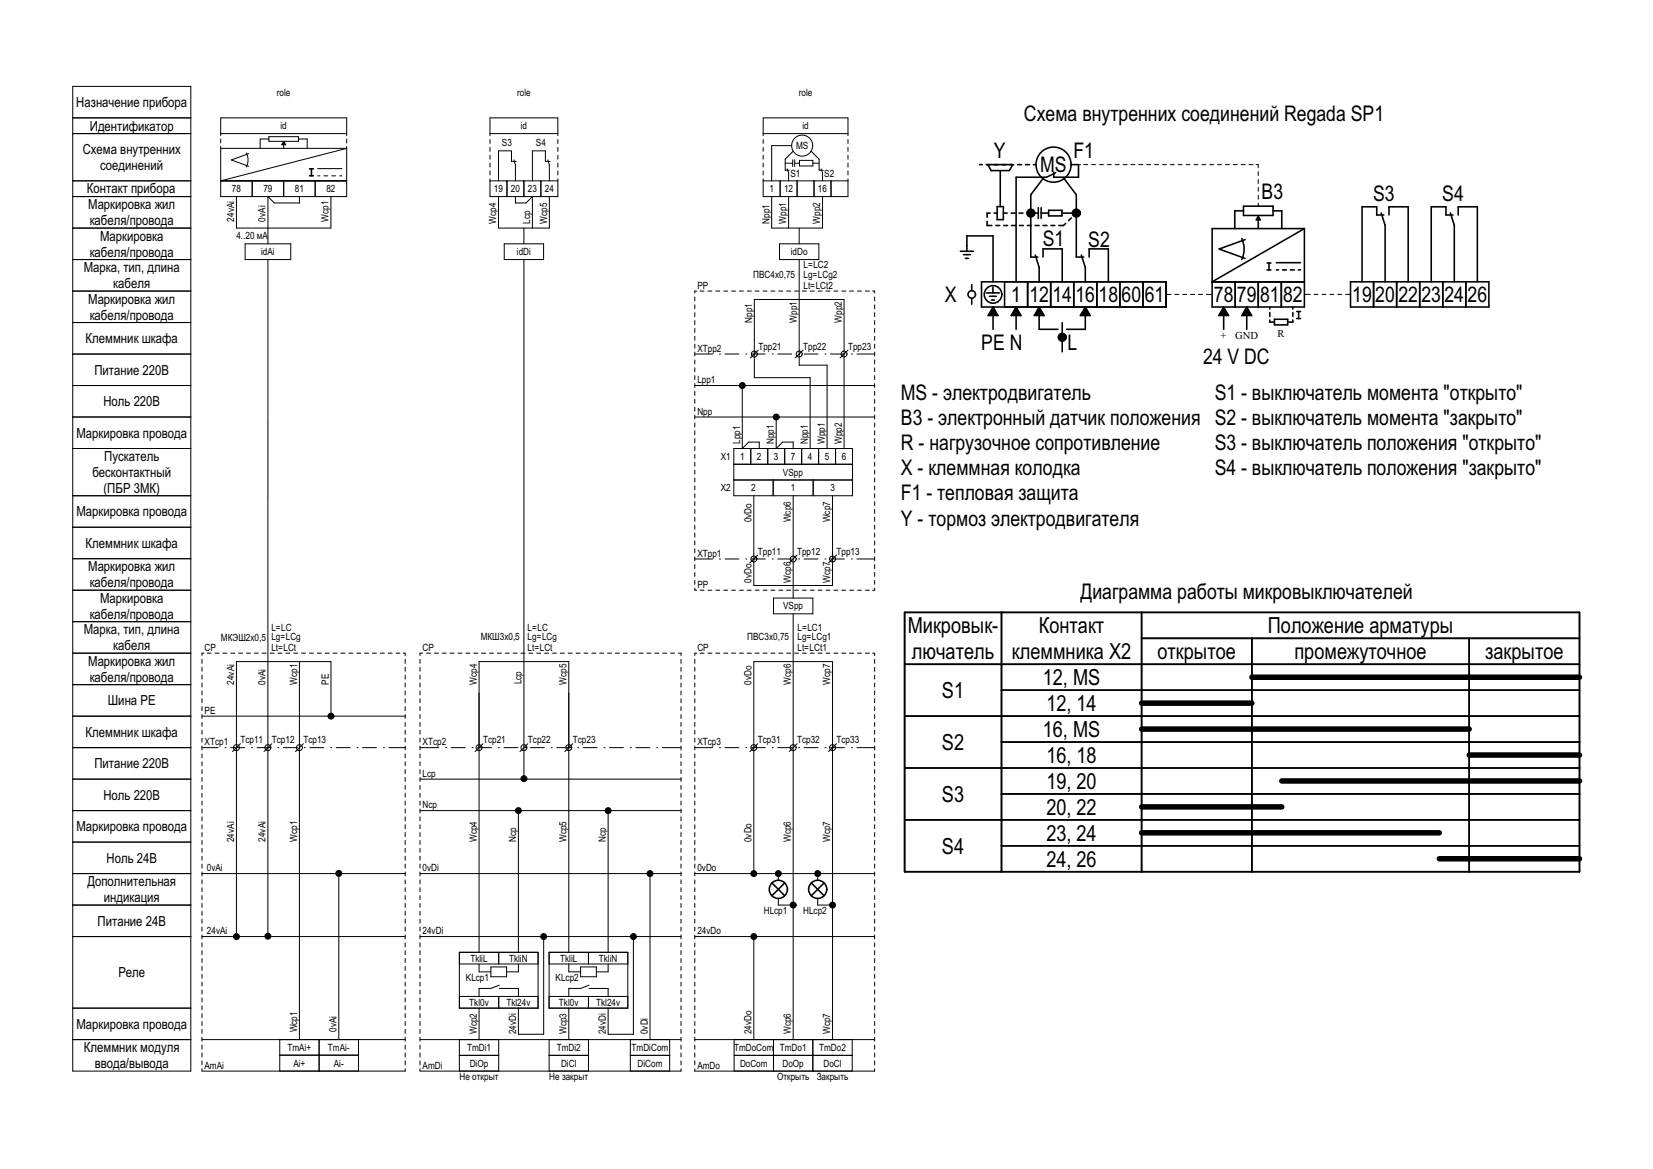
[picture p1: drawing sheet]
<svg xmlns="http://www.w3.org/2000/svg" width="420mm" height="297mm" viewBox="0 0 420 297" stroke-linecap="round" stroke-linejoin="round" font-family="sans-serif">
<!-- layer: cp_static_do -->
<g fill="none" stroke="#000" stroke-width=".25">
<path d="M176.5 167.5v1M176.5 169.5v1M176.5 171.5v1M176.5 173.5v1M176.5 175.5v1M176.5 177.5v1M176.5 179.5v1M177 165.9h-.5v.6M177.9 165.9h1M179.9 165.9h1M181.9 165.9h1M183.9 165.9h1"/>
<path d="M185.9 165.9h1M187.9 165.9h1M189.9 165.9h1M191.9 165.9h1M193.9 165.9h1M195.9 165.9h1M197.9 165.9h1M199.9 165.9h1M201.5 168.1v96M201.9 165.9h1M203.9 165.9h1M205.9 165.9h1"/>
<path d="M207.9 165.9h1M209.9 165.9h1M211.9 165.9h1M213.9 165.9h1M215.9 165.9h1M217.9 165.9h1M219.9 165.9h1M221.7 165.9h.5v.6M222.2 167.5v1M222.2 169.5v1M222.2 171.5v1M222.2 173.5v1"/>
<path d="M222.2 175.5v1M222.2 177.5v1M222.2 179.5v1M176.5 189.9h4.5M176.5 181.5v1M176.5 183.5v1M176.5 185.5v1M176.5 187.5v1M176.5 189.5v1M176.5 191.5v1M176.5 193.5v1M176.5 195.5v1"/>
<path d="M176.5 197.5v1M176.5 199.5v1M182.8 189.9h.1M184.2 189.9h3.5M189.5 189.9h.1M190.9 189.9h3.5M192.5 188.9l-2 2M196.2 189.9h.1M197.6 189.9h3.5M202.5 188.9l-2 2M202.9 189.9h.1M204.3 189.9h3.5"/>
<path d="M209.6 189.9h.1M211 189.9h3.5M212.5 188.9l-2 2M216.3 189.9h.1M217.7 189.9h4.5M222.2 181.5v1M222.2 183.5v1M222.2 185.5v1M222.2 187.5v1M222.2 189.5v1M222.2 191.5v1M222.2 193.5v1"/>
<path d="M222.2 195.5v1M222.2 197.5v1M222.2 199.5v1M176.5 201.5v1M176.5 203.5v1M176.5 205.5v1M176.5 207.5v1M176.5 209.5v1M176.5 211.5v1M176.5 213.5v1M176.5 215.5v1M176.5 217.5v1"/>
<path d="M176.5 219.5v1M222.2 201.5v1M222.2 203.5v1M222.2 205.5v1M222.2 207.5v1M222.2 209.5v1M222.2 211.5v1M222.2 213.5v1M222.2 215.5v1M222.2 217.5v1M222.2 219.5v1M176.5 237.9h45.7"/>
<path d="M176.5 221.9h45.7M176.5 221.5v1M176.5 223.5v1M176.5 225.5v1M176.5 227.5v1M176.5 229.5v1M176.5 231.5v1M176.5 233.5v1M176.5 235.5v1M176.5 237.5v1M176.5 239.5v1M191.5 221.2v-53.1h20v96"/>
<path d="M191.5 238.7v25.4M197.8 222.7v.9M197.8 228.3v1.6h3M207.8 228.3v1.6h3M207.8 222.7v.9M222.2 221.5v1M222.2 223.5v1M222.2 225.5v1M222.2 227.5v1M222.2 229.5v1M222.2 231.5v1M222.2 233.5v1"/>
<path d="M222.2 235.5v1M222.2 237.5v1M222.2 239.5v1M176.5 241.5v1M176.5 243.5v1M176.5 245.5v1M176.5 247.5v1M176.5 249.5v1M176.5 251.5v1M176.5 253.5v1M176.5 255.5v1M176.5 257.5v1"/>
<path d="M176.5 259.5v1M222.2 241.5v1M222.2 243.5v1M222.2 245.5v1M222.2 247.5v1M222.2 249.5v1M222.2 251.5v1M222.2 253.5v1M222.2 255.5v1M222.2 257.5v1M222.2 259.5v1M176.5 271.5v.6h45.7v-.6"/>
<path d="M176.5 264.1h45.7M176.5 261.5v1M176.5 263.5v1M176.5 265.5v1M176.5 267.5v1M176.5 269.5v1M186.5 268.1h30M186.5 264.1v8M196.5 264.1v8M206.5 264.1v8M216.5 264.1v8M222.2 261.5v1"/>
<path d="M222.2 263.5v1M222.2 265.5v1M222.2 267.5v1M222.2 269.5v1"/>
<circle cx="191.5" cy="189.9" r=".75"/>
<circle cx="201.5" cy="189.9" r=".75"/>
<circle cx="211.5" cy="189.9" r=".75"/>
<circle cx="191.5" cy="237.9" r=".75"/>
<circle cx="191.5" cy="221.9" r=".75"/>
<circle cx="197.8" cy="221.9" r=".75"/>
<circle cx="201.5" cy="229.9" r=".75"/>
<circle cx="207.8" cy="221.9" r=".75"/>
<circle cx="211.5" cy="229.9" r=".75"/>
</g>
<!-- layer: cp_names -->
<path d="M18.5 165.9h30v106.2h-30zM18.5 173.9h30M18.5 189.9h30M18.5 181.9h30M18.5 197.9h30M18.5 213.9h30M18.5 205.9h30M18.5 221.9h30M18.5 237.9h30M18.5 229.9h30M18.5 256.1h30M18.5 264.1h30" fill="none" stroke="#000" stroke-width=".25"/>
<!-- layer: id_names -->
<g fill="none" stroke="#000" stroke-width=".25">
<path d="M18.5 21.9h30v144h-30zM18.5 29.9h30M18.5 33.9h30M18.5 57.9h30M18.5 49.9h30M18.5 45.9h30M18.5 73.9h30M18.5 65.9h30M18.5 97.9h30M18.5 89.9h30M18.5 81.9h30M18.5 113.9h30"/>
<path d="M18.5 105.9h30M18.5 133.9h30M18.5 125.9h30M18.5 157.9h30M18.5 149.9h30M18.5 141.9h30"/>
</g>
<!-- layer: id_static_do -->
<g fill="none" stroke="#000" stroke-width=".25">
<path d="M193.9 34.5v-4.6h21.6v4.6M193.9 35.4v1M193.9 37.4v1M193.9 39.4v1M193.9 33.9h21.6M201.1 37h-5v8.9M201.5 38.4l-2 2v2.8h1M206.1 38.4l2 2v2.8h1.1M215.5 35.4v1M215.5 37.4v1M215.5 39.4v1M193.9 45.4v4.5h21.6v-4.5"/>
<path d="M193.9 45.9h21.6M193.9 41.4v1M193.9 43.4v1M196.1 49.9v8h12.9v-8M198.2 45.9v4M199.5 41.5h1.9M200 42.9l.4 1v2M200.4 49.9v8M201.4 40.6v1.7M201.9 41.5h1.2M201.9 40.6v1.7M202.5 45.9v4"/>
<path d="M203.1 57.9v4M203.1 40.7h3.4v1.5h-3.4zM206.5 41.5h1.6M206.8 45.9v4M208.6 42.9l.4 1v2M211.1 45.9v4M215.5 41.4v1M215.5 43.4v1M176.5 75.4v1M176.5 77.4v1M176.5 79.4v1M177 73.9h-.5v.6"/>
<path d="M177.9 73.9h1M179.9 73.9h1M181.9 73.9h1M183.9 73.9h1M185.9 73.9h1M187.9 73.9h1M189.9 73.9h1M191.9 73.9h1M193.9 73.9h1M195.9 73.9h1M197.9 73.9h1M198.1 61.9h10v4h-10z"/>
<path d="M199.9 73.9h1M201.9 73.9h1M203.1 65.9v26.9h7.1v21.1M203.9 73.9h1M205.9 73.9h1M207.9 73.9h1M209.9 73.9h1M211.9 73.9h1M213.9 73.9h1M215.9 73.9h1M217.9 73.9h1M219.9 73.9h1"/>
<path d="M221.7 73.9h.5v.6M222.2 75.4v1M222.2 77.4v1M222.2 79.4v1M176.5 97.9h45.7M176.5 89.9h4.5M176.5 81.4v1M176.5 83.4v1M176.5 85.4v1M176.5 87.4v1M176.5 89.4v1M176.5 91.4v1"/>
<path d="M176.5 93.4v1M176.5 95.4v1M176.5 97.4v1M176.5 99.4v1M182.8 89.9h.1M184.2 89.9h3.5M188.6 98.7v15.2l1.6-1.6h2.7v1.6M189.5 89.9h.1M190.9 89.9h3.5M192.7 88.9l-2 2M196.2 89.9h.1M197.6 89.9h3.5"/>
<path d="M202.9 89.9h.1M204.1 88.9l-2 2M204.3 89.9h3.5M209.6 89.9h.1M211 89.9h3.5M215.5 88.9l-2 2M216.3 89.9h.1M217.7 89.9h4.5M222.2 81.4v1M222.2 83.4v1M222.2 85.4v1M222.2 87.4v1"/>
<path d="M222.2 89.4v1M222.2 91.4v1M222.2 93.4v1M222.2 95.4v1M222.2 97.4v1M222.2 99.4v1M176.5 105.9h45.7M176.5 101.4v1M176.5 103.4v1M176.5 105.4v1M176.5 107.4v1M176.5 109.4v1"/>
<path d="M176.5 111.4v1M176.5 113.4v1M176.5 115.4v1M176.5 117.4v1M176.5 119.4v1M186.5 113.9h30.1v12h-30.1zM186.5 117.9h30.1M190.8 113.9v4M195.1 113.9v4M197.2 106.7v7.2l1.6-1.6h2.7v1.6M199.4 113.9v4M203.7 113.9v4"/>
<path d="M205.8 113.9v-18h-14.1v-19.8h22.8v37.8M208 113.9v4M212.3 113.9v4M222.2 101.4v1M222.2 103.4v1M222.2 105.4v1M222.2 107.4v1M222.2 109.4v1M222.2 111.4v1M222.2 113.4v1M222.2 115.4v1M222.2 117.4v1"/>
<path d="M222.2 119.4v1M176.5 121.4v1M176.5 123.4v1M176.5 125.4v1M176.5 127.4v1M176.5 129.4v1M176.5 131.4v1M176.5 133.4v1M176.5 135.4v1M176.5 137.4v1M176.5 139.4v1M186.5 121.9h30.1"/>
<path d="M191.5 125.9v22.9h20v-22.9M196.5 121.9v4M201.5 125.9v26M206.6 121.9v4M222.2 121.4v1M222.2 123.4v1M222.2 125.4v1M222.2 127.4v1M222.2 129.4v1M222.2 131.4v1M222.2 133.4v1M222.2 135.4v1"/>
<path d="M222.2 137.4v1M222.2 139.4v1M176.5 142h4.5M176.5 149.4v.5h.5M176.5 141.4v1M176.5 143.4v1M176.5 145.4v1M176.5 147.4v1M177.9 149.9h1M179.9 149.9h1M181.9 149.9h1M182.8 142h.1"/>
<path d="M183.9 149.9h1M184.2 142h3.5M185.9 149.9h1M187.9 149.9h1M189.5 142h.1M189.9 149.9h1M190.9 142h3.5M191.9 149.9h1M192.5 141l-2 2M193.9 149.9h1M195.9 149.9h1M196.2 142h.1"/>
<path d="M196.5 151.9h10v4h-10zM197.6 142h3.5M197.9 149.9h1M199.9 149.9h1M201.5 155.9v12.2M201.9 149.9h1M202.5 141l-2 2M202.9 142h.1M203.9 149.9h1M204.3 142h3.5M205.9 149.9h1M207.9 149.9h1"/>
<path d="M209.6 142h.1M209.9 149.9h1M211 142h3.5M211.9 149.9h1M212.5 141l-2 2M213.9 149.9h1M215.9 149.9h1M216.3 142h.1M217.7 142h4.5M217.9 149.9h1M219.9 149.9h1M222.2 149.4v.5h-.5"/>
<path d="M222.2 141.4v1M222.2 143.4v1M222.2 145.4v1M222.2 147.4v1"/>
<circle cx="203.8" cy="37" r="2.67"/>
<circle cx="188.6" cy="97.9" r=".75"/>
<circle cx="191.7" cy="89.9" r=".75"/>
<circle cx="203.1" cy="89.9" r=".75"/>
<circle cx="214.5" cy="89.9" r=".75"/>
<circle cx="197.2" cy="105.9" r=".75"/>
<circle cx="191.5" cy="142" r=".75"/>
<circle cx="201.5" cy="142" r=".75"/>
<circle cx="211.5" cy="142" r=".75"/>
</g>
<!-- layer: cp_static_ai -->
<g fill="none" stroke="#000" stroke-width=".25">
<path d="M51.3 167.5v1M51.3 169.5v1M51.3 171.5v1M51.3 173.5v1M51.3 175.5v1M51.3 177.5v1M51.3 179.5v1M51.8 165.9h-.5v.6M52.6 165.9h1M54.6 165.9h1M56.6 165.9h1M58.6 165.9h1"/>
<path d="M60.6 165.9h1M62.6 165.9h1M64.6 165.9h1M66.6 165.9h1M68.1 168.1v69M68.6 165.9h1M70.6 165.9h1M72.6 165.9h1M74.6 165.9h1M76.1 168.1v96M76.6 165.9h1M78.6 165.9h1"/>
<path d="M80.6 165.9h1M82.6 165.9h1M84.6 165.9h1M86.6 165.9h1M88.6 165.9h1M90.6 165.9h1M92.6 165.9h1M94.6 165.9h1M96.6 165.9h1M98.6 165.9h1M100.6 165.9h1M102.4 165.9h.5v.6"/>
<path d="M102.9 167.5v1M102.9 169.5v1M102.9 171.5v1M102.9 173.5v1M102.9 175.5v1M102.9 177.5v1M102.9 179.5v1M51.3 189.9h4.1M51.3 181.9h51.6M51.3 181.5v1M51.3 183.5v1M51.3 185.5v1"/>
<path d="M51.3 187.5v1M51.3 189.5v1M51.3 191.5v1M51.3 193.5v1M51.3 195.5v1M51.3 197.5v1M51.3 199.5v1M57.2 189.9h.1M58.6 189.9h3.5M60.1 190v47.2M61.1 188.9l-2 2M63.9 189.9h.1"/>
<path d="M65.3 189.9h3.5M69.1 188.9l-2 2M70.6 189.9h.1M72 189.9h3.5M77.1 188.9l-2 2M77.3 189.9h.1M78.7 189.9h3.5M84 189.9h.1M84.1 181.2v-13.1h-24v21.8M85.4 189.9h3.6M90.7 189.9h.1M92.1 189.9h3.6"/>
<path d="M97.4 189.9h.1M98.8 189.9h4.1M102.9 181.5v1M102.9 183.5v1M102.9 185.5v1M102.9 187.5v1M102.9 189.5v1M102.9 191.5v1M102.9 193.5v1M102.9 195.5v1M102.9 197.5v1M102.9 199.5v1"/>
<path d="M51.3 201.5v1M51.3 203.5v1M51.3 205.5v1M51.3 207.5v1M51.3 209.5v1M51.3 211.5v1M51.3 213.5v1M51.3 215.5v1M51.3 217.5v1M51.3 219.5v1M102.9 201.5v1M102.9 203.5v1"/>
<path d="M102.9 205.5v1M102.9 207.5v1M102.9 209.5v1M102.9 211.5v1M102.9 213.5v1M102.9 215.5v1M102.9 217.5v1M102.9 219.5v1M51.3 237.9h51.6M51.3 221.9h51.6M51.3 221.5v1M51.3 223.5v1"/>
<path d="M51.3 225.5v1M51.3 227.5v1M51.3 229.5v1M51.3 231.5v1M51.3 233.5v1M51.3 235.5v1M51.3 237.5v1M51.3 239.5v1M86.1 222.7v41.4M102.9 221.5v1M102.9 223.5v1M102.9 225.5v1"/>
<path d="M102.9 227.5v1M102.9 229.5v1M102.9 231.5v1M102.9 233.5v1M102.9 235.5v1M102.9 237.5v1M102.9 239.5v1M51.3 241.5v1M51.3 243.5v1M51.3 245.5v1M51.3 247.5v1M51.3 249.5v1"/>
<path d="M51.3 251.5v1M51.3 253.5v1M51.3 255.5v1M51.3 257.5v1M51.3 259.5v1M102.9 241.5v1M102.9 243.5v1M102.9 245.5v1M102.9 247.5v1M102.9 249.5v1M102.9 251.5v1M102.9 253.5v1"/>
<path d="M102.9 255.5v1M102.9 257.5v1M102.9 259.5v1M51.3 271.5v.6h51.6v-.6M51.3 264.1h51.6M51.3 261.5v1M51.3 263.5v1M51.3 265.5v1M51.3 267.5v1M51.3 269.5v1M71.1 268.1h20M71.1 264.1v8"/>
<path d="M81.1 264.1v8M91.1 264.1v8M102.9 261.5v1M102.9 263.5v1M102.9 265.5v1M102.9 267.5v1M102.9 269.5v1"/>
<circle cx="60.1" cy="189.9" r=".75"/>
<circle cx="68.1" cy="189.9" r=".75"/>
<circle cx="76.1" cy="189.9" r=".75"/>
<circle cx="84.1" cy="181.9" r=".75"/>
<circle cx="60.1" cy="237.9" r=".75"/>
<circle cx="68.1" cy="237.8" r=".75"/>
<circle cx="86.1" cy="221.9" r=".75"/>
</g>
<g fill="#000">
<circle cx="84.1" cy="181.9" r=".75"/>
<circle cx="60.1" cy="237.9" r=".75"/>
<circle cx="68.1" cy="237.8" r=".75"/>
<circle cx="86.1" cy="221.9" r=".75"/>
</g>
<!-- layer: id_static_ai -->
<g fill="none" stroke="#000" stroke-width=".25">
<path d="M56.1 33.9h32M56.1 34.5v-4.6h32v4.6M56.1 37.2v12.7h32v-12.7M56.1 35.3v1M56.1 37.7h32l-32 8.2h32M62.6 38.8a4.2 4.2 0 0 1 0 3.6M63.2 39l-4.4 1.6 4.4 1.6M68.3 34.7h7.5v1.2h-7.5zM68.3 35.3h-2.2v2.4M72.1 36.8v.9M72.1 35.9l.5 .9h-1zM75.8 35.3h2.3v2.4"/>
<path d="M88.1 35.3v1M60.1 49.9v8h24v-8M64.1 45.9v4M72.1 45.9v4M76.1 49.9v1.7h-6.4l-1.6-1.7v12M80.1 45.9v4M80.7 42.8h6.2M80.7 44.7h.6M82.3 44.7h1M84.3 44.7h1M86.3 44.7h.6M62.3 61.9h11.6v4h-11.6z"/>
<path d="M68.1 65.9v102.2"/>
</g>
<!-- layer: cp_static_di -->
<g fill="none" stroke="#000" stroke-width=".25">
<path d="M106.7 167.5v1M106.7 169.5v1M106.7 171.5v1M106.7 173.5v1M106.7 175.5v1M106.7 177.5v1M106.7 179.5v1M107.4 165.9h-.7v.6M108.4 165.9h1M110.4 165.9h1M112.4 165.9h1M114.4 165.9h1"/>
<path d="M116.4 165.9h1M118.4 165.9h1M120.4 165.9h1M122.4 165.9h1M124.4 165.9h1M126.4 165.9h1M128.4 165.9h1M130.4 165.9h1M132.4 165.9h1M133.1 168.1v29M134.4 165.9h1M136.4 165.9h1"/>
<path d="M138.4 165.9h1M140.4 165.9h1M142.4 165.9h1M144.4 165.9h1M146.4 165.9h1M148.4 165.9h1M150.4 165.9h1M152.4 165.9h1M154.4 165.9h1M156.4 165.9h1M158.4 165.9h1M160.4 165.9h1"/>
<path d="M162.4 165.9h1M164.4 165.9h1M166.4 165.9h1M168.4 165.9h1M170.4 165.9h1M172.4 165.9h.6v.6M173 167.5v1M173 169.5v1M173 171.5v1M173 173.5v1M173 175.5v1M173 177.5v1"/>
<path d="M173 179.5v1M106.7 189.9h4.8M106.7 197.9h66.3M106.7 181.5v1M106.7 183.5v1M106.7 185.5v1M106.7 187.5v1M106.7 189.5v1M106.7 191.5v1M106.7 193.5v1M106.7 195.5v1M106.7 197.5v1"/>
<path d="M106.7 199.5v1M113.2 189.9h.1M114.7 189.9h3.5M119.9 189.9h.1M121.4 189.9h3.5M122.7 188.9l-2 2M126.6 189.9h.1M128.1 189.9h3.5M133.4 189.9h.1M134.1 188.9l-2 2M134.8 189.9h3.5M140.1 189.9h.1"/>
<path d="M141.5 189.9h3.5M145.5 188.9l-2 2M146.8 189.9h.1M148.2 189.9h3.5M153.5 189.9h.1M154.9 189.9h3.5M160.2 189.9h.1M161.6 189.9h3.5M166.9 189.9h.1M168.3 189.9h4.7M173 181.5v1M173 183.5v1"/>
<path d="M173 185.5v1M173 187.5v1M173 189.5v1M173 191.5v1M173 193.5v1M173 195.5v1M173 197.5v1M173 199.5v1M106.7 205.9h66.3M106.7 201.5v1M106.7 203.5v1M106.7 205.5v1"/>
<path d="M106.7 207.5v1M106.7 209.5v1M106.7 211.5v1M106.7 213.5v1M106.7 215.5v1M106.7 217.5v1M106.7 219.5v1M131.7 206.7v35.2M154.5 206.7v35.2M173 201.5v1M173 203.5v1M173 205.5v1"/>
<path d="M173 207.5v1M173 209.5v1M173 211.5v1M173 213.5v1M173 215.5v1M173 217.5v1M173 219.5v1M106.7 237.9h66.3M106.7 221.9h66.3M106.7 221.5v1M106.7 223.5v1M106.7 225.5v1"/>
<path d="M106.7 227.5v1M106.7 229.5v1M106.7 231.5v1M106.7 233.5v1M106.7 235.5v1M106.7 237.5v1M106.7 239.5v1M138.1 238.7v24.1h-6.4v-6.7M160.9 238.7v24.1h-6.4v-6.7M165.2 222.7v41.4M173 221.5v1M173 223.5v1"/>
<path d="M173 225.5v1M173 227.5v1M173 229.5v1M173 231.5v1M173 233.5v1M173 235.5v1M173 237.5v1M173 239.5v1M106.7 241.5v1M106.7 243.5v1M106.7 245.5v1M106.7 247.5v1"/>
<path d="M106.7 249.5v1M106.7 251.5v1M106.7 253.5v1M106.7 255.5v1M106.7 257.5v1M106.7 259.5v1M116.7 241.9h20v14.2h-20zM116.7 244.9h20M116.7 253.2h20M121.7 241.9v-73.8h22.8v73.8M121.7 256.1v8M121.7 244.9v2h3"/>
<path d="M124.7 245.7h4v2.5h-4zM126.7 241.9v3M126.7 253.2v2.9M126.9 250.3l-2.2 .8h-3v2.1M126.9 251.1h4.8v2.1M131.7 244.9v2h-3M139.5 241.9h20v14.2h-20zM139.5 244.9h20M139.5 253.2h20M144.5 256.1v8M144.5 244.9v2h3M147.5 245.7h4v2.5h-4z"/>
<path d="M149.5 241.9v3M149.5 253.2v2.9M149.7 250.3l-2.2 .8h-3v2.1M149.7 251.1h4.8v2.1M154.5 244.9v2h-3M173 241.5v1M173 243.5v1M173 245.5v1M173 247.5v1M173 249.5v1M173 251.5v1M173 253.5v1"/>
<path d="M173 255.5v1M173 257.5v1M173 259.5v1M106.7 271.5v.6h66.3v-.6M106.7 264.1h66.3M106.7 261.5v1M106.7 263.5v1M106.7 265.5v1M106.7 267.5v1M106.7 269.5v1M116.7 264.1v8M116.7 268.1h10"/>
<path d="M126.7 264.1v8M139.5 264.1v8M139.5 268.1h10M149.5 264.1v8M160.2 268.1h10M160.2 264.1v8M170.2 264.1v8M173 261.5v1M173 263.5v1M173 265.5v1M173 267.5v1M173 269.5v1"/>
<circle cx="121.7" cy="189.9" r=".75"/>
<circle cx="133.1" cy="189.9" r=".75"/>
<circle cx="133.1" cy="197.8" r=".75"/>
<circle cx="144.5" cy="189.9" r=".75"/>
<circle cx="131.7" cy="205.9" r=".75"/>
<circle cx="154.5" cy="205.9" r=".75"/>
<circle cx="138.1" cy="237.9" r=".75"/>
<circle cx="160.9" cy="237.9" r=".75"/>
<circle cx="165.2" cy="221.9" r=".75"/>
</g>
<!-- layer: id_static_di -->
<g fill="none" stroke="#000" stroke-width=".25">
<path d="M124.5 34.5v-4.6h17.2v4.6M124.5 35.4v1M124.5 37.4v1M124.5 39.4v1M124.5 33.9h17.2M141.7 35.4v1M141.7 37.4v1M141.7 39.4v1M124.5 45.4v4.5h17.2v-4.5M124.5 45.9h17.2M124.5 41.4v1M124.5 43.4v1"/>
<path d="M126.7 49.9v8h12.9v-8M128.8 45.9v4M130.6 40.6l.4 1.3v4M131 49.9v1.7h2.6l1.7-1.7v8M131.2 41h-1.2v-2.7h-3.3v7.6M133.1 45.9v4M133.1 57.9v4M137.4 45.9v4M139.2 40.6l.4 1.3v4M139.8 41h-1.2v-2.7h-3.3v7.6M141.7 41.4v1M141.7 43.4v1"/>
<path d="M128.1 61.9h10v4h-10zM133.1 65.9v102.2"/>
</g>
<!-- layer: cp_static_do -->
<g fill="#000">
<circle cx="191.5" cy="237.9" r=".75"/>
<circle cx="191.5" cy="221.9" r=".75"/>
<circle cx="197.8" cy="221.9" r=".75"/>
<circle cx="201.5" cy="229.9" r=".75"/>
<circle cx="207.8" cy="221.9" r=".75"/>
<circle cx="211.5" cy="229.9" r=".75"/>
</g>
<g fill="none" stroke="#000" stroke-width=".4">
<path d="M196.1 224.3l3.3 3.3M199.4 224.3l-3.3 3.3M206.1 224.3l3.3 3.3M209.4 224.3l-3.3 3.3"/>
<circle cx="197.8" cy="225.9" r="2.31"/>
<circle cx="207.8" cy="225.9" r="2.31"/>
</g>
<!-- layer: id_static_do -->
<g fill="#000">
<circle cx="188.6" cy="97.9" r=".75"/>
<circle cx="197.2" cy="105.9" r=".75"/>
</g>
<!-- layer: cp_static_di -->
<g fill="#000">
<circle cx="133.1" cy="197.8" r=".75"/>
<circle cx="131.7" cy="205.9" r=".75"/>
<circle cx="154.5" cy="205.9" r=".75"/>
<circle cx="138.1" cy="237.9" r=".75"/>
<circle cx="160.9" cy="237.9" r=".75"/>
<circle cx="165.2" cy="221.9" r=".75"/>
</g>
<!-- layer: info -->
<g fill="none" stroke="#000" stroke-width=".4">
<path d="M248.9 41.8h.7M250.6 41.8h7M250.8 56.2v1.1h1.2M251 41.8l.8 1.5h4.7l.8-1.5M251.6 54.1h-.8v1.1M252.6 54.1h.8M253 57.3h1M253.4 52.5h1.5v3.3h-1.5zM254.1 43.3v9.2M254.9 54.1h1M255 57.3h1M256.9 54.1h1"/>
<path d="M257 57.3h1M258.6 41.8h1M258.9 54.1h1M259 57.3h1M260.6 41.8h1M260.9 54.1h1M261 57.3h1M262.4 54.1h1.4M262.6 41.8h.6M263 57.3h1M263.8 52.8v2.7M264.5 54.1h1.9"/>
<path d="M264.5 52.8v2.7M265 45.4l-3.1 4.1v15.8h1.8M265 57.3h1M266.4 53.4h3.4v1.5h-3.4zM267 57.3h1M268.2 43.9l-2.3 1.1h-7.7v26.6M269.8 54.1h3.2M270.4 45.4l3.1 4.1v15.8h1.9M270.8 56.8l-.6 .5h-1.2M272.1 41.8h1.9v3.2h-6.3v-1.2M272.2 55.4l-.7 .7M273.5 54.1l-.6 .6"/>
<path d="M308 58.1h23.4v19.9h-23.4zM315.9 52.4h7.6v2.3h-7.6zM315.9 53.6h-2.2v4.5M319.7 55.9v2.2M319.7 55l.5 .9h-1zM323.5 53.6h2.2v4.5M331.4 58.1l-23.4 13.5h23.4M350.9 54.1l1 3.1v14.4M351.6 54.6h-1.8v-2.1h-3.7v19.1M352.9 54.6v-2.1h4.9v19.1M368.5 54.1l1 3.1v14.4M369.2 54.6h-1.8v-2.1h-3.7v19.1"/>
<path d="M370.5 54.6v-2.1h4.9v19.1M244 63.8h3.3M244.8 64.7h1.7M245.3 65.6h.7M245.7 63.8v-3.9h6.6v11.7M246.9 72.3v1.5M246.9 75.8v1.5M249.4 71.6h46.9v6.4h-46.9zM250.6 74.4h3.3M251.4 75.3h1.8M251.9 76.2h.7M252.3 73v1.4"/>
<path d="M252.3 78l1.3 2.2h-2.5zM255.2 71.6v6.4M258.2 78l1.2 2.2h-2.5zM261.1 71.6v6.4M263 64.8l1 3.1v3.7M264 78l1.3 2.2h-2.5zM265 65.3v-2.1h4.9v8.4M267 71.6v6.4M272.8 71.6v6.4M274.8 64.8l1 3.1v3.7M275.8 78l1.2 2.2h-2.5zM276.7 65.3v-2.1h4.9v8.4"/>
<path d="M278.7 71.6v6.4M284.5 71.6v6.4M290.4 71.6v6.4M310.9 78l1.3 2.2h-2.5zM313.8 71.6v6.4M315.5 60.6a6.3 6.3 0 0 1 0 5.3M316.4 60.9l-6.6 2.4 6.6 2.4M316.8 78l1.2 2.2h-2.5zM319.7 71.6v6.4M322.6 78v.5M322.6 79.4v1M324.3 66.7h6.1"/>
<path d="M324.3 68.6h.6M325.6 71.6v6.4M325.9 68.6h1M327.9 68.6h1M328.5 78v.5M328.5 79.4v1M329.9 68.6h.5M343.1 71.6h35.2v6.4h-35.2zM349 71.6v6.4M354.9 71.6v6.4M360.7 71.6v6.4M366.6 71.6v6.4"/>
<path d="M372.4 71.6v6.4M252.3 80.2v3.5M258.2 80.2v3.5M264 80.2v3.5h4.8M269.9 82v3.2M269.9 85.7v3.7M275.8 80.2v3.5h-4.8M310.9 80.2v3.5M316.8 80.2v3.5M322.6 81.3v.5h1.2M323.8 81.1h3.4v1.4h-3.4zM328.5 81.3v.5h-1.3"/>
<path d="M229.8 155.6h171.5v65.9h-171.5zM254.5 155.6v65.9M290.1 155.6v65.9M229.8 168.8h171.5M254.5 175.4h146.8M290.1 162.2h111.2M318.1 162.2v59.3M373.3 162.2v59.3M229.8 181.9h171.5M229.8 195.1h171.5M254.5 188.5h146.8M229.8 208.3h171.5"/>
<path d="M254.5 201.7h146.8M254.5 214.9h146.8"/>
<circle cx="267.7" cy="41.8" r="4.5"/>
<circle cx="246.9" cy="74.8" r=".96"/>
<circle cx="252.3" cy="74.8" r="2.23"/>
</g>
<g fill="none" stroke="#000" stroke-width="1.4">
<path d="M290.1 178.7h28M318.1 172.1h83.2M290.1 185.2h83.2M325.7 198.4h75.6M373.3 191.8h28M290.1 205h35.6M290.1 211.6h75.6M365.7 218.2h35.6"/>
<circle cx="261.9" cy="54.1" r=".5"/>
<circle cx="273.5" cy="54.1" r=".5"/>
<circle cx="269.9" cy="85.7" r=".5"/>
</g>
<g fill="none" stroke="#000" stroke-width=".25">
<path d="M274 41.8h.5M275.4 41.8h1M277.4 41.8h1M279.4 41.8h1M281.4 41.8h1M283.4 41.8h1M285.4 41.8h1M287.4 41.8h1M289.4 41.8h1M291.4 41.8h1M293.4 41.8h1M295.4 41.8h1"/>
<path d="M297.4 41.8h1M299.4 41.8h1M301.4 41.8h1M303.4 41.8h1M305.4 41.8h1M307.4 41.8h1M309.4 41.8h1M311.4 41.8h1M313.4 41.8h1M315.4 41.8h1M317.4 41.8h1M319.2 41.8h.5v.8"/>
<path d="M319.7 43.6v1M319.7 45.6v1M319.7 47.6v1M319.7 49.6v1M319.7 51.6v.8M296.3 74.8h1.2M298.5 74.8h1M300.5 74.8h1M302.5 74.8h1M304.5 74.8h1M306.5 74.8h1.3M331.6 74.8h1.3"/>
<path d="M333.9 74.8h1M335.9 74.8h1M337.9 74.8h1M339.9 74.8h1M341.9 74.8h1.2"/>
</g>
<g fill="#000">
<path d="M319.7 55l.5 .9h-1zM252.3 78l1.3 2.2h-2.5zM258.2 78l1.2 2.2h-2.5zM264 78l1.3 2.2h-2.5zM275.8 78l1.2 2.2h-2.5zM310.9 78l1.3 2.2h-2.5zM316.8 78l1.2 2.2h-2.5z"/>
<circle cx="261.9" cy="54.1" r=".5"/>
<circle cx="273.5" cy="54.1" r=".5"/>
<circle cx="269.9" cy="85.7" r=".5"/>
</g>
<!-- layer: id_static_ai -->
<path d="M72.1 35.9l.5 .9h-1z" fill="#000"/>
<path d="M78.7 42.9h.9M78.7 44.7h.9M79.1 42.9v1.8M321.9 66.8h1M321.9 68.6h1M322.4 66.8v1.8M329.5 79.2h.9M330 79.2v1.7M329.5 80.9h.9" fill="none" stroke="#000" stroke-width=".4"/>
<g font-size="5.6">
<text x="230.6" y="160.9">Микровык-</text>
<text x="263.9" y="160.9">Контакт</text>
<text x="322.1" y="160.9">Положение арматуры</text>
<text x="231.7" y="167.5">лючатель</text>
<text x="257.1" y="167.5">клеммника Х2</text>
<text x="294.1" y="167.5">открытое</text>
<text x="328.9" y="167.5">промежуточное</text>
<text x="377.4" y="167.5">закрытое</text>
<text x="239.3" y="177.4">S1</text>
<text x="265" y="174.1">12, MS</text>
<text x="265.9" y="180.7">12, 14</text>
<text x="239.3" y="190.5">S2</text>
<text x="265" y="187.2">16, MS</text>
<text x="265.9" y="193.8">16, 18</text>
<text x="239.3" y="203.7">S3</text>
<text x="265.9" y="200.4">19, 20</text>
<text x="265.9" y="207">20, 22</text>
<text x="265.9" y="213.6">23, 24</text>
<text x="239.3" y="216.9">S4</text>
<text x="265.9" y="220.2">24, 26</text>
</g>
<g font-size="5.5">
<text x="260.2" y="30.7">Схема внутренних соединений Regada SP1</text>
<text x="252.5" y="40.3">Y</text>
<text x="272.7" y="40.3">F1</text>
<text x="264.3" y="43.8">MS</text>
<text x="320.6" y="50.5">B3</text>
<text x="348.9" y="51">S3</text>
<text x="366.5" y="51">S4</text>
<text x="264.9" y="62.6">S1</text>
<text x="276.5" y="62.7">S2</text>
<text x="240" y="76.7">X</text>
<text x="256.9" y="76.7">1</text>
<text x="261.5" y="76.7">12</text>
<text x="267.4" y="76.7">14</text>
<text x="273.3" y="76.7">16</text>
<text x="279.1" y="76.7">18</text>
<text x="285" y="76.7">60</text>
<text x="290.8" y="76.7">61</text>
<text x="308.4" y="76.7">78</text>
<text x="314.3" y="76.7">79</text>
<text x="320.1" y="76.7">81</text>
<text x="326" y="76.7">82</text>
<text x="343.6" y="76.7">19</text>
<text x="349.4" y="76.7">20</text>
<text x="355.3" y="76.7">22</text>
<text x="361.2" y="76.7">23</text>
<text x="367" y="76.7">24</text>
<text x="372.9" y="76.7">26</text>
<text x="249.3" y="88.8">PE N</text>
<text x="271.2" y="88.8">L</text>
<text x="305.7" y="92.5">24 V DC</text>
<text x="228.9" y="101.5">МS - электродвигатель</text>
<text x="308.6" y="101.5">S1 - выключатель момента &quot;открыто&quot;</text>
<text x="228.9" y="107.9">B3 - электронный датчик положения S2 - выключатель момента &quot;закрыто&quot;</text>
<text x="228.9" y="114.3">R - нагрузочное сопротивление</text>
<text x="308.6" y="114.3">S3 - выключатель положения &quot;открыто&quot;</text>
<text x="228.9" y="120.7">X - клеммная колодка</text>
<text x="308.6" y="120.7">S4 - выключатель положения &quot;закрыто&quot;</text>
<text x="228.9" y="127.1">F1 - тепловая защита</text>
<text x="228.9" y="133.5">Y - тормоз электродвигателя</text>
<text x="274.5" y="152.1">Диаграмма работы микровыключателей</text>
</g>
<g font-size="3.5">
<text x="19.4" y="27.2">Назначение прибора</text>
<text x="22.8" y="33.3">Идентификатор</text>
<text x="21" y="39.2">Схема внутренних</text>
<text x="25.5" y="43.3">соединений</text>
<text x="22.1" y="49">Контакт прибора</text>
<text x="22.4" y="53.1">Маркировка жил</text>
<text x="22.8" y="57.3">кабеля/провода</text>
<text x="22.8" y="65.3">кабеля/провода</text>
<text x="25.4" y="61.1">Маркировка</text>
<text x="21.3" y="69.1">Марка, тип, длина</text>
<text x="22.4" y="77.1">Маркировка жил</text>
<text x="28.8" y="73.3">кабеля</text>
<text x="22.8" y="81.3">кабеля/провода</text>
<text x="21.8" y="87.2">Клеммник шкафа</text>
<text x="24" y="95.2">Питание 220В</text>
<text x="26.3" y="103.2">Ноль 220В</text>
<text x="19.4" y="111.2">Маркировка провода</text>
<text x="26.5" y="117.1">Пускатель</text>
<text x="23.5" y="121.2">бесконтактный</text>
<text x="26.3" y="125.3">(ПБР 3МК)</text>
<text x="19.4" y="131.2">Маркировка провода</text>
<text x="21.8" y="139.2">Клеммник шкафа</text>
<text x="22.4" y="145.1">Маркировка жил</text>
<text x="22.8" y="149.3">кабеля/провода</text>
<text x="25.4" y="153.1">Маркировка</text>
<text x="21.3" y="161.1">Марка, тип, длина</text>
<text x="22.8" y="157.3">кабеля/провода</text>
<text x="28.8" y="165.3">кабеля</text>
<text x="22.4" y="169.1">Маркировка жил</text>
<text x="22.8" y="173.3">кабеля/провода</text>
<text x="27.4" y="179.2">Шина PE</text>
<text x="21.8" y="187.2">Клеммник шкафа</text>
<text x="24" y="195.2">Питание 220В</text>
<text x="26.3" y="203.2">Ноль 220В</text>
<text x="19.4" y="211.2">Маркировка провода</text>
<text x="27.1" y="219.2">Ноль 24В</text>
<text x="22.2" y="225.1">Дополнительная</text>
<text x="26.4" y="229.3">индикация</text>
<text x="24.8" y="235.2">Питание 24В</text>
<text x="30.1" y="248.2">Реле</text>
<text x="19.4" y="261.4">Маркировка провода</text>
<text x="21.3" y="267.3">Клеммник модуля</text>
<text x="24.1" y="271.4">ввода/вывода</text>
</g>
<g font-size="2.7">
<text x="310.1" y="86.1">+</text>
<text x="313.9" y="86.1">GND</text>
<text x="324.6" y="85.5">R</text>
</g>
<g font-size="2.5">
<text x="70.4" y="24.3">role</text>
<text x="131.4" y="24.3">role</text>
<text x="203" y="24.3">role</text>
<text x="71.3" y="32.8">id</text>
<text x="132.3" y="32.8">id</text>
<text x="203.9" y="32.8">id</text>
<text x="127.5" y="37.1">S3</text>
<text x="136.2" y="37.1">S4</text>
<text x="202.3" y="37.9">MS</text>
<text x="200.8" y="44.9">S1</text>
<text x="209.4" y="44.9">S2</text>
<text x="58.9" y="48.8">78</text>
<text x="66.9" y="48.8">79</text>
<text x="74.9" y="48.8">81</text>
<text x="82.9" y="48.8">82</text>
<text x="125.5" y="48.8">19</text>
<text x="129.8" y="48.8">20</text>
<text x="134.1" y="48.8">23</text>
<text x="138.4" y="48.8">24</text>
<text x="195.5" y="48.8">1</text>
<text x="199.2" y="48.8">12</text>
<text x="207.8" y="48.8">16</text>
<text x="59.5" y="56.3" transform="rotate(-90 59.5 56.3)">24vAi</text>
<text x="67.5" y="56.3" transform="rotate(-90 67.5 56.3)">0vAi</text>
<text x="83.5" y="56.3" transform="rotate(-90 83.5 56.3)">Wcp1</text>
<text x="126.1" y="56.8" transform="rotate(-90 126.1 56.8)">Wcp4</text>
<text x="134.7" y="56.8" transform="rotate(-90 134.7 56.8)">Lcp</text>
<text x="139" y="56.8" transform="rotate(-90 139 56.8)">Wcp5</text>
<text x="195.5" y="56.8" transform="rotate(-90 195.5 56.8)">Npp1</text>
<text x="199.8" y="56.8" transform="rotate(-90 199.8 56.8)">Wpp1</text>
<text x="208.4" y="56.8" transform="rotate(-90 208.4 56.8)">Wpp2</text>
<text x="60.1" y="60.7">4..20 мА</text>
<text x="66.4" y="64.8">idAi</text>
<text x="131.3" y="64.8">idDi</text>
<text x="200.9" y="64.8">idDo</text>
<text x="191.4" y="70.5">ПВС4х0,75</text>
<text x="204.2" y="68.2">L=LC2</text>
<text x="204.2" y="70.7">Lg=LCg2</text>
<text x="177.2" y="73.4">PP</text>
<text x="204.2" y="73.4">Lt=LCt2</text>
<text x="191.1" y="81.9" transform="rotate(-90 191.1 81.9)">Npp1</text>
<text x="202.5" y="81.9" transform="rotate(-90 202.5 81.9)">Wpp1</text>
<text x="213.9" y="81.9" transform="rotate(-90 213.9 81.9)">Wpp2</text>
<text x="177.2" y="89.4">XTpp2</text>
<text x="192.7" y="88.9">Tpp21</text>
<text x="204.1" y="88.9">Tpp22</text>
<text x="215.5" y="88.9">Tpp23</text>
<text x="177.2" y="97.4">Lpp1</text>
<text x="177.2" y="105.4">Npp</text>
<text x="188" y="112.8" transform="rotate(-90 188 112.8)">Lpp1</text>
<text x="196.6" y="112.8" transform="rotate(-90 196.6 112.8)">Npp1</text>
<text x="205.3" y="112.8" transform="rotate(-90 205.3 112.8)">Npp1</text>
<text x="209.6" y="112.8" transform="rotate(-90 209.6 112.8)">Wpp1</text>
<text x="213.9" y="112.8" transform="rotate(-90 213.9 112.8)">Wpp2</text>
<text x="183.1" y="116.8">X1</text>
<text x="188" y="116.8">1</text>
<text x="192.3" y="116.8">2</text>
<text x="196.6" y="116.8">3</text>
<text x="201" y="116.8">7</text>
<text x="205.3" y="116.8">4</text>
<text x="209.6" y="116.8">5</text>
<text x="213.9" y="116.8">6</text>
<text x="183.1" y="124.8">X2</text>
<text x="190.9" y="124.8">2</text>
<text x="198.9" y="120.8">VSpp</text>
<text x="201" y="124.8">1</text>
<text x="211" y="124.8">3</text>
<text x="191" y="132.7" transform="rotate(-90 191 132.7)">0vDo</text>
<text x="201" y="132.7" transform="rotate(-90 201 132.7)">Wcp6</text>
<text x="211" y="132.7" transform="rotate(-90 211 132.7)">Wcp7</text>
<text x="177.2" y="141.4">XTpp1</text>
<text x="192.6" y="140.9">Tpp11</text>
<text x="202.5" y="141">Tpp12</text>
<text x="212.5" y="141">Tpp13</text>
<text x="177.2" y="149.4">PP</text>
<text x="191" y="148.1" transform="rotate(-90 191 148.1)">0vDo</text>
<text x="201" y="148.1" transform="rotate(-90 201 148.1)">Wcp6</text>
<text x="211" y="148.1" transform="rotate(-90 211 148.1)">Wcp7</text>
<text x="199" y="154.8">VSpp</text>
<text x="68.9" y="160.2">L=LC</text>
<text x="134.1" y="160.2">L=LC</text>
<text x="202.6" y="160.2">L=LC1</text>
<text x="52" y="165.4">CP</text>
<text x="56.1" y="162.7">МКЭШ2х0,5</text>
<text x="68.9" y="162.7">Lg=LCg</text>
<text x="68.9" y="165.4">Lt=LCt</text>
<text x="107.4" y="165.4">CP</text>
<text x="122.1" y="162.7">МКШ3х0,5</text>
<text x="134.1" y="162.7">Lg=LCg</text>
<text x="134.1" y="165.4">Lt=LCt</text>
<text x="177.2" y="165.4">CP</text>
<text x="189.9" y="162.7">ПВС3х0,75</text>
<text x="202.6" y="162.7">Lg=LCg1</text>
<text x="202.6" y="165.4">Lt=LCt1</text>
<text x="59.5" y="173.9" transform="rotate(-90 59.5 173.9)">24vAi</text>
<text x="67.5" y="173.9" transform="rotate(-90 67.5 173.9)">0vAi</text>
<text x="75.5" y="173.9" transform="rotate(-90 75.5 173.9)">Wcp1</text>
<text x="83.5" y="173.9" transform="rotate(-90 83.5 173.9)">PE</text>
<text x="121.1" y="173.9" transform="rotate(-90 121.1 173.9)">Wcp4</text>
<text x="132.5" y="173.8" transform="rotate(-90 132.5 173.8)">Lcp</text>
<text x="143.9" y="173.9" transform="rotate(-90 143.9 173.9)">Wcp5</text>
<text x="191" y="173.9" transform="rotate(-90 191 173.9)">0vDo</text>
<text x="201" y="173.9" transform="rotate(-90 201 173.9)">Wcp6</text>
<text x="211" y="173.9" transform="rotate(-90 211 173.9)">Wcp7</text>
<text x="52" y="181.4">PE</text>
<text x="52" y="189.4">XTcp1</text>
<text x="61.1" y="188.8">Tcp11</text>
<text x="69.1" y="188.7">Tcp12</text>
<text x="77.1" y="188.8">Tcp13</text>
<text x="107.4" y="189.4">XTcp2</text>
<text x="122.7" y="188.9">Tcp21</text>
<text x="134.1" y="188.7">Tcp22</text>
<text x="145.5" y="188.9">Tcp23</text>
<text x="177.2" y="189.4">XTcp3</text>
<text x="192.6" y="188.9">Tcp31</text>
<text x="202.5" y="188.9">Tcp32</text>
<text x="212.5" y="188.9">Tcp33</text>
<text x="107.4" y="197.4">Lcp</text>
<text x="107.4" y="205.4">Ncp</text>
<text x="59.5" y="213.9" transform="rotate(-90 59.5 213.9)">24vAi</text>
<text x="67.5" y="213.8" transform="rotate(-90 67.5 213.8)">24vAi</text>
<text x="75.5" y="213.9" transform="rotate(-90 75.5 213.9)">Wcp1</text>
<text x="121.1" y="213.9" transform="rotate(-90 121.1 213.9)">Wcp4</text>
<text x="131.1" y="213.9" transform="rotate(-90 131.1 213.9)">Ncp</text>
<text x="143.9" y="213.9" transform="rotate(-90 143.9 213.9)">Wcp5</text>
<text x="153.9" y="213.9" transform="rotate(-90 153.9 213.9)">Ncp</text>
<text x="191" y="213.9" transform="rotate(-90 191 213.9)">0vDo</text>
<text x="201" y="213.9" transform="rotate(-90 201 213.9)">Wcp6</text>
<text x="211" y="213.9" transform="rotate(-90 211 213.9)">Wcp7</text>
<text x="52.5" y="221.4">0vAi</text>
<text x="107.4" y="221.4">0vDi</text>
<text x="177.2" y="221.4">0vDo</text>
<text x="194.1" y="232.3">HLcp1</text>
<text x="204.1" y="232.3">HLcp2</text>
<text x="52.6" y="237.4">24vAi</text>
<text x="107.4" y="237.4">24vDi</text>
<text x="177.2" y="237.4">24vDo</text>
<text x="119.5" y="244.3">TkliL</text>
<text x="129.3" y="244.3">ТkliN</text>
<text x="142.3" y="244.3">TkliL</text>
<text x="152.1" y="244.3">ТkliN</text>
<text x="118.4" y="249.3">KLcp1</text>
<text x="141.2" y="249.3">KLcp2</text>
<text x="119.2" y="255.5">Тkl0v</text>
<text x="128.7" y="255.5">Tkl24v</text>
<text x="142" y="255.5">Тkl0v</text>
<text x="151.5" y="255.5">Tkl24v</text>
<text x="75.5" y="262.3" transform="rotate(-90 75.5 262.3)">Wcp1</text>
<text x="85.5" y="262.2" transform="rotate(-90 85.5 262.2)">0vAi</text>
<text x="121.1" y="262.7" transform="rotate(-90 121.1 262.7)">Wcp2</text>
<text x="131.1" y="262.7" transform="rotate(-90 131.1 262.7)">24vDi</text>
<text x="143.9" y="262.7" transform="rotate(-90 143.9 262.7)">Wcp3</text>
<text x="153.9" y="262.7" transform="rotate(-90 153.9 262.7)">24vDi</text>
<text x="164.6" y="262.7" transform="rotate(-90 164.6 262.7)">0vDi</text>
<text x="191" y="262.7" transform="rotate(-90 191 262.7)">24vDo</text>
<text x="201" y="262.7" transform="rotate(-90 201 262.7)">Wcp6</text>
<text x="211" y="262.7" transform="rotate(-90 211 262.7)">Wcp7</text>
<text x="73" y="267">TmAi+</text>
<text x="83.3" y="267">TmAi-</text>
<text x="118.7" y="267">TmDi1</text>
<text x="141.5" y="267">TmDi2</text>
<text x="160.5" y="267">TmDiCom</text>
<text x="186.5" y="267">TmDoCom</text>
<text x="198.1" y="267">TmDo1</text>
<text x="208.1" y="267">TmDo2</text>
<text x="52" y="271.5">AmAi</text>
<text x="74.5" y="271">Ai+</text>
<text x="84.8" y="271">Ai-</text>
<text x="107.4" y="271.5">AmDi</text>
<text x="116.8" y="274.5">Не открыт</text>
<text x="119.3" y="271">DiOp</text>
<text x="139.6" y="274.5">Не закрыт</text>
<text x="142.6" y="271">DiCl</text>
<text x="162" y="271">DiCom</text>
<text x="177.2" y="271.5">AmDo</text>
<text x="188" y="271">DoCom</text>
<text x="197.4" y="274.5">Открыть</text>
<text x="198.8" y="271">DoOp</text>
<text x="207.5" y="274.5">Закрыть</text>
<text x="209.2" y="271">DoCl</text>
</g>
</svg>
